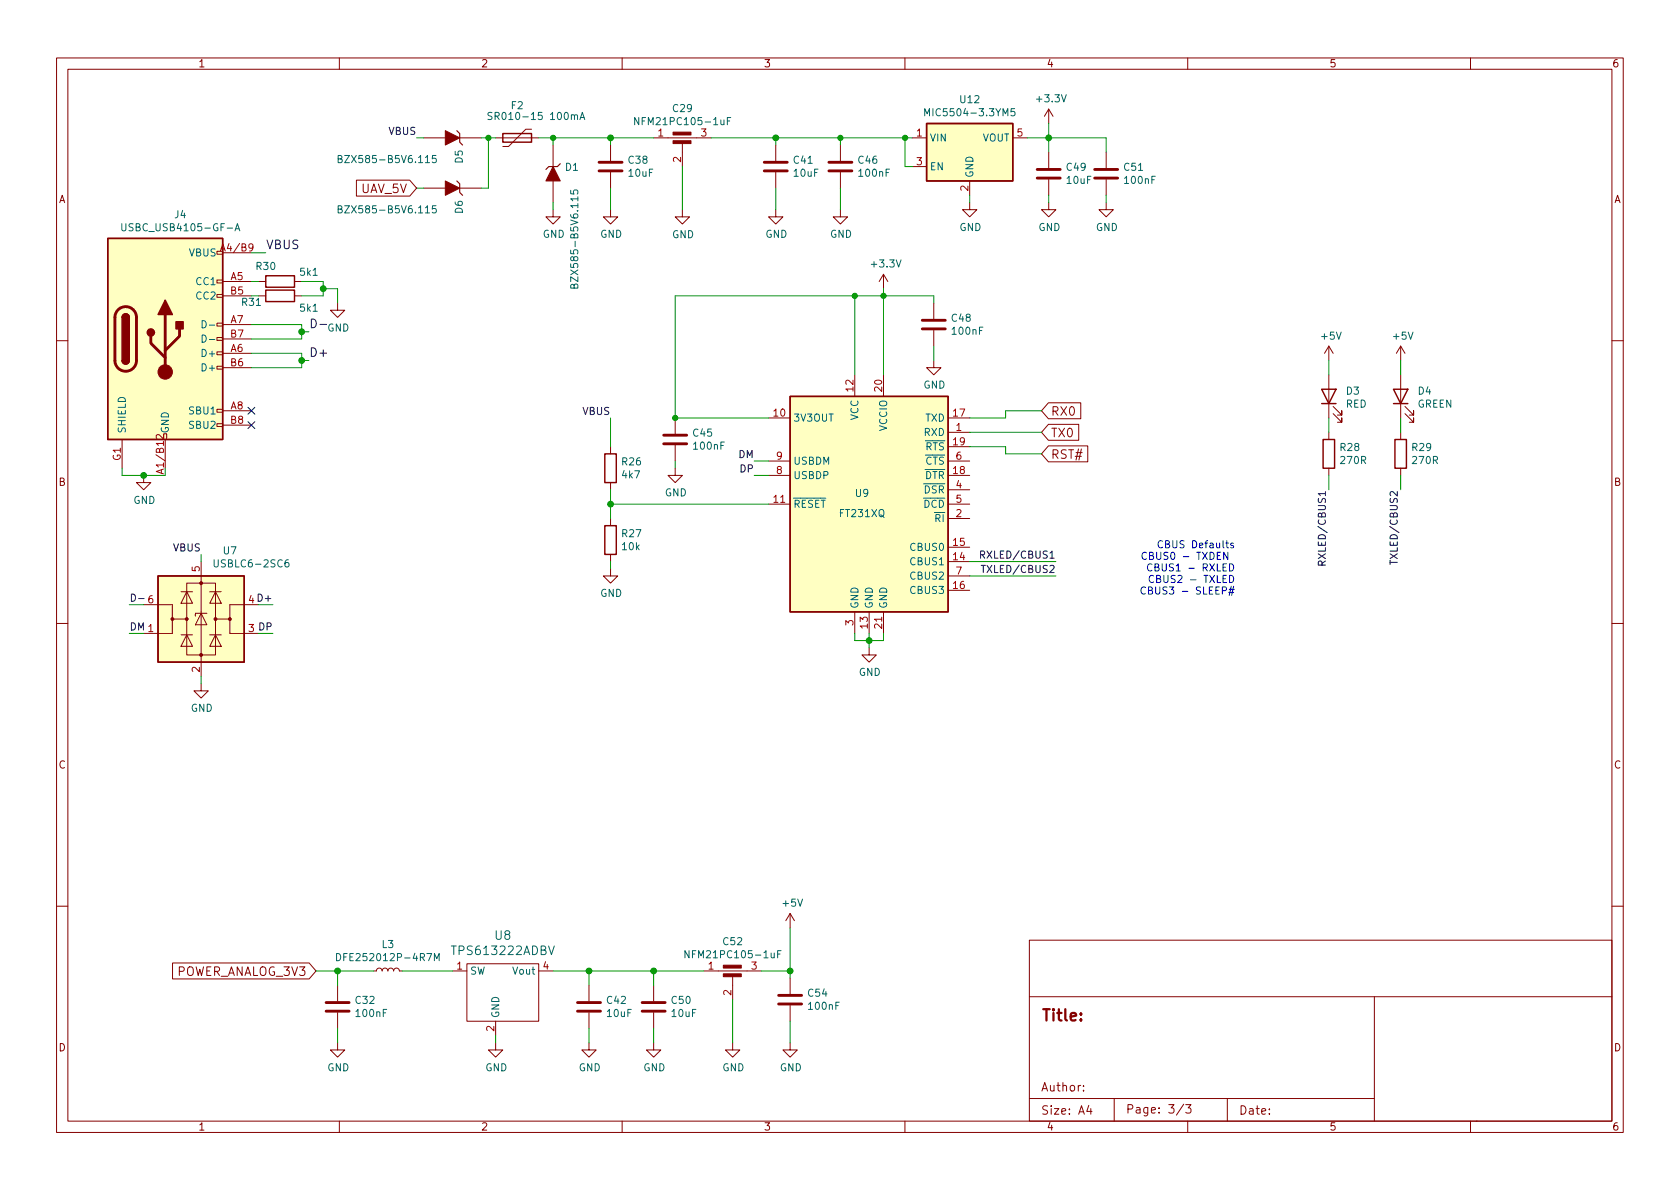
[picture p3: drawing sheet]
<svg xmlns="http://www.w3.org/2000/svg" width="297mm" height="210mm" viewBox="0 0 297 210" stroke-linecap="round" stroke-linejoin="round" font-family="sans-serif">
<g fill="none" stroke="#840000" stroke-width=".18">
<path d="M10 10.2h277v190.1h-277zM12 12.2h273v186.1h-273zM60 10.2v2M110 10.2v2M160 10.2v2M185.4 19.3l-.7 1.3M185.4 19.3v2.5M185.4 19.3l.8 1.3M210 10.2v2M260 10.2v2M63 31.9h9.4l1.3 1.4-1.3 1.4h-9.4zM74.9 24.4h3.8"/>
<path d="M74.9 33.3h3.8M81.3 24.4h3.8M81.3 33.3h3.8M87.6 24.4h7.6M94 22.9h-1l-3.1 3h-1M97.8 37.1v1.2h1.3l-1.3 1.3-1.3-1.3h1.3M97.8 25.6v3.9M97.8 32v3.8M107.9 37.1v1.2h1.3l-1.3 1.3-1.2-1.3h1.2M107.9 25.6v2.8M107.9 30.5v2.8M115.6 24.4h10.1"/>
<path d="M120.6 37.1v1.2h1.3l-1.3 1.3-1.2-1.3h1.2M120.6 25.1v4.4M137.2 37.1v1.2h1.2l-1.2 1.3-1.3-1.3h1.3M137.2 25.6v2.8M137.2 30.5v2.8M148.6 37.1v1.2h1.3l-1.3 1.3-1.3-1.3h1.3M148.6 25.6v2.8M148.6 30.5v2.8M161.3 24.4h2.5M161.3 29.5h2.5M171.4 35.8v1.3h1.3l-1.3 1.2-1.2-1.2h1.2M171.4 32v2.5"/>
<path d="M179.1 24.4h2.5M185.4 35.8v1.3h1.3l-1.3 1.2-1.3-1.2h1.3M185.4 26.9v2.8M185.4 31.7v2.8M195.6 35.8v1.3h1.2l-1.2 1.2-1.3-1.2h1.3M195.6 26.9v2.8M195.6 31.7v2.8M38.4 59.7h1v.5h-1zM38.4 57.1h1v.6h-1zM38.4 52.1h1v.5h-1zM38.4 49.5h1v.5h-1zM38.4 44.4h1v.6h-1z"/>
<path d="M39.4 44.7h5M39.4 49.8h5M39.4 57.4h5M39.4 52.3h5M39.4 59.9h5M45.7 49.8h1.3M45.7 52.3h1.3M52.1 49.8h1.2M52.1 52.3h1.2M59.7 53.6v1.3h1.3l-1.3 1.2-1.3-1.2h1.3M156.2 48.5v2.5M156.2 48.5l-.8 1.3"/>
<path d="M156.2 48.5l.8 1.3M165.1 53.6v2.8M165.1 58.4v2.8M10 60.2h2M21.6 77.7v5.1M29 76.7h.5v1h-.5zM29.2 77.7v5.1M38.4 74.9h1v.5h-1zM38.4 72.4h1v.5h-1zM38.4 64.8h1v.5h-1zM38.4 62.2h1v.5h-1zM39.4 62.5h5"/>
<path d="M39.4 72.6h5M39.4 65h5M39.4 75.2h5M107.9 79v1.3M119.4 73.9v2.8M119.4 78.7v2.8M135.9 73.9h3.8M151.1 66.3v3.8M156.2 66.3v3.8M165.1 63.7v1.3h1.3l-1.3 1.3-1.3-1.3h1.3M167.6 76.4h3.8M167.6 73.9h3.8"/>
<path d="M167.6 79h3.8M185.4 78.8h6.9v2.9h-6.9l-1.3-1.4zM185.4 71.2h5.7v2.8h-5.7l-1.3-1.4zM185.4 75h5.3v2.9h-5.3l-1.3-1.5zM234.9 61.2l-.7 1.3M234.9 61.2v2.5M234.9 66.3v7.6M234.9 76.4v1.3M234.9 61.2l.8 1.3M235.7 73.1l1.5 1.6v-.8v.8h-.7M235.7 71.9l1.5 1.5v-.8v.8h-.7M247.6 61.2v2.5"/>
<path d="M247.6 66.3v7.6M247.6 76.4v1.3M247.6 61.2l-.7 1.3M247.6 61.2l.8 1.3M248.4 73.1l1.5 1.6v-.8v.8h-.7M248.4 71.9l1.5 1.5v-.8v.8h-.7M285 60.2h2M25.4 84.1v1.2h1.3l-1.3 1.3-1.3-1.3h1.3M35.6 99.3v20.3M107.9 85.3v1.3M107.9 91.7v1.3M107.9 98v1.3"/>
<path d="M119.4 82.8v1.3h1.2l-1.2 1.2-1.3-1.2h1.3M135.9 89.1h3.8M135.9 84.1h3.8M135.9 81.5h3.8M167.6 89.1h3.8M167.6 99.3h3.8M167.6 96.8h3.8M167.6 84.1h3.8M167.6 91.7h3.8M167.6 86.6h3.8M167.6 81.5h3.8M234.9 82.8v1.3"/>
<path d="M247.6 82.8v1.3M10 110.2h2M25.4 106.9h5.1v2.6h2.5M30.5 109.5v2.5h-5.1M32 112.3h2M32 104.6h2M33 103.1h5.1v12.7h-5.1zM33 112.3l1 2h-2zM33 104.6l1 2.1h-2zM35.6 108.5l1 2h-2.1zM36.6 108.5h-2.1v.5M37.1 112.3h2"/>
<path d="M37.1 104.6h2M38.1 112.3l1 2h-2zM38.1 104.6l1 2.1h-2zM40.6 109.5v2.5h5.1M45.7 106.9h-5.1v2.6h-2.5M107.9 100.6v1.2h1.3l-1.3 1.3-1.2-1.3h1.2M151.1 108.2v3.8M153.7 114.5v1.3h1.2l-1.2 1.3-1.3-1.3h1.3M153.7 108.2v3.8M156.2 108.2v3.8M167.6 104.4h3.8M167.6 101.8h3.8"/>
<path d="M285 110.2h2M35.6 120.9v1.3h1.2l-1.2 1.2-1.3-1.2h1.3M10 160.2h2M30.5 170.3h24.2l1.2 1.4-1.2 1.4h-24.2zM59.7 174.2v2.8M59.7 179.1v2.8M66 171.7h.5l.2-.4 .4-.1 .3 .1 .2 .4 .1-.3 .3-.2 .4 .1 .2 .4 .2-.4 .4-.1 .3 .2 .1 .3 .1-.4 .4-.1 .4 .1 .1 .4h.5M80 171.7h2.5M82.5 170.4h12.7v10.2h-12.7zM95.2 171.7h2.6M104.1 174.2v2.8M104.1 179.1v2.8"/>
<path d="M115.6 174.2v2.8M115.6 179.1v2.8M124.5 171.7h10.1M129.5 172.5v4.3M139.7 161.5v2.6M139.7 173v2.8M139.7 177.8v2.8M139.7 161.5l-.8 1.3M139.7 161.5l.8 1.3M182 166.3h103v32h-103zM182 176.3h103M243 176.3v22"/>
<path d="M285 160.2h2M59.7 184.4v1.3h1.3l-1.3 1.2-1.3-1.2h1.3M60 198.3v2M87.6 184.4v1.3h1.3l-1.3 1.2-1.2-1.2h1.2M87.6 180.6v2.5M104.1 184.4v1.3h1.3l-1.3 1.2-1.2-1.2h1.2M110 198.3v2M115.6 184.4v1.3h1.2l-1.2 1.2-1.3-1.2h1.3M129.5 184.4v1.3h1.3l-1.3 1.2-1.2-1.2h1.2M139.7 184.4v1.3h1.3l-1.3 1.2-1.3-1.2h1.3M160 198.3v2M182 194.3h61"/>
<path d="M191.6 192.8v.1M191.6 192v.1M192.5 195.5l-.4 1h1M192.9 196v1M197 194.3v4M209.3 195.3l-1.3 1.9M209.6 195.3h1l-.5 .6 .4 .1v.7l-.2 .1h-.4l-.3-.1M210 198.3v2M217 194.3v4M260 198.3v2M261 198.3h.1"/>
</g>
<g fill="none" stroke="#840000" stroke-width=".25">
<path d="M88.9 23.6h5.1v1.5h-5.1zM163.8 21.8h15.3v10.2h-15.3zM19 42.2h20.4v35.5h-20.4zM21.6 56.1a.64 .64 0 0 1 .6-.6 .64 .64 0 0 1 .7 .6M47 48.8h5.1v2h-5.1zM47 51.3h5.1v2h-5.1zM21.6 63.7a.64 .64 0 0 0 .6 .7 .64 .64 0 0 0 .7-.7M139.7 70.1h27.9v38.1h-27.9zM233.7 68.8h2.5l-1.3 2.6zM233.7 71.4h2.5M233.9 77.7h2.1v5.1h-2.1zM246.4 68.8h2.5l-1.3 2.6z"/>
<path d="M246.4 71.4h2.5M246.6 77.7h2.1v5.1h-2.1zM106.9 93h2.1v5h-2.1zM106.9 80.3h2.1v5h-2.1zM27.9 101.8h15.3v15.3h-15.3z"/>
</g>
<g fill="#840000" stroke="#840000" stroke-width=".18">
<path d="M119 24.9h3.2v.5h-3.2z"/>
<path d="M119 23.4h3.2v.5h-3.2z"/>
<path d="M127.9 172.2h3.2v.5h-3.2z"/>
<path d="M127.9 170.7h3.2v.5h-3.2z"/>
<path d="M78.7 23.1l2.6 1.3-2.6 1.2z"/>
<path d="M78.7 32l2.6 1.3-2.6 1.2z"/>
<path d="M97.8 29.5l1.3 2.5h-2.6z"/>
<circle cx="29.2" cy="65.8" r="1.27"/>
<circle cx="30.5" cy="109.5" r=".25"/>
<circle cx="33" cy="109.5" r=".25"/>
<circle cx="35.6" cy="115.8" r=".25"/>
<circle cx="35.6" cy="103.1" r=".25"/>
<circle cx="38.1" cy="109.5" r=".25"/>
<circle cx="40.6" cy="109.5" r=".25"/>
</g>
<g fill="none" stroke="#006464" stroke-width=".18">
<path d="M87 19.9h-.5l-.2 .1v.4l.6 .2 .1 .3-.2 .2h-.5M179.4 19.2h-.6l-.1 .6 .2-.1 .4 .1 .2 .1-.1 .5-.2 .1-.5-.1M21.5 39.6v1l.3 .2h.3l.2-.2v-1M59.8 28.1l.5-.1 .2-.1-.1-.3-.6-.1v1.3h.5l.2-.2v-.3l-.3-.2M59.8 37l.5-.1 .2-.2-.1-.2-.6-.1v1.3h.5l.2-.2v-.3l-.3-.2M77.1 27.5h-.6l-.1 .6 .2-.1h.4l.1 .2v.4l-.2 .2-.5-.2M77.1 36.4h-.6l-.1 .6 .2-.1h.4l.1 .2v.4l-.2 .2-.5-.2M100.9 33.7v.6h.6l-.1-.2v-.4l.2-.1 .5 .1 .1 .1-.1 .5M102.5 21.1l.5-1.2 .4 1.2M102.7 20.8h.6M112.9 20.8v1.3l-.7-1.3v1.3M128.6 21.4h.4"/>
<path d="M129.2 20.8h-.6v1.3M163.5 20.5v-1.3l.4 .9 .4-.9v1.3M35.7 56.7a.64 .64 0 0 1 .8 .6 .64 .64 0 0 1-.8 .7zM35.7 59.2a.64 .64 0 0 1 .8 .7 .64 .64 0 0 1-.8 .6zM37 57.5h1M41.6 40.8l.4-1.2 .4 1.2M41.7 40.5h.6M101.5 50.5l.3-.3 .3 .1 .1 .2v.4h-1.3l.1-.6h.3l.1 .1 .1 .5M37 60h1M37.9 99v1l.2 .3 .4-.1 .1-.2v-1M51 99h-.4a.86 .86 0 0 0 0 1.3l.4-.2 .1-.4-.2-.2h-.3l-.2 .2M163.5 88.5a.64 .64 0 0 1 .8 .6 .64 .64 0 0 1-.8 .6z"/>
<path d="M165.5 88.6a.6 .6 0 0 0-.8 .4 .6 .6 0 0 0 .6 .7l.2-.1M166.1 88.5a.64 .64 0 0 1 .7 .6 .64 .64 0 0 1-.7 .6zM59.5 168.6a.64 .64 0 0 1 .7 .7 .64 .64 0 0 1-.7 .6zM76.8 169.9v-1.3l.4 .9 .5-.9v1.3M97 167.3l.5 1.5 .5-1.5M121.8 168.1v1.3l-.7-1.3v1.3M137.5 168.7h.4M138.1 168.1h-.6v1.3"/>
</g>
<g fill="#ffffc2" stroke="#ffffc2" stroke-width=".18">
<path d="M19 42.2h20.4v35.5h-20.4z"/>
<path d="M139.7 70.1h27.9v38.1h-27.9z"/>
<path d="M27.9 101.8h15.3v15.3h-15.3z"/>
<path d="M163.8 21.8h15.3v10.2h-15.3z"/>
</g>
<g fill="none" stroke="#840000" stroke-width=".51">
<path d="M105.9 30.2h4.1M105.9 28.7h4.1M135.1 30.2h4.1M135.1 28.7h4.1M146.6 30.2h4M146.6 28.7h4M183.4 31.5h4.1M183.4 30h4.1M193.5 31.5h4.1M193.5 30h4.1M20.9 54.8a1.91 1.91 0 0 1 2.1-.4 1.91 1.91 0 0 1 1.1 1.7v7.7a1.91 1.91 0 0 1-1.9 1.9 1.91 1.91 0 0 1-1.9-1.9v-7.8l.2-.7zM26.7 59.4v1.3l2.5 2.5"/>
<path d="M29.2 55.6v10.2M31.7 58.2v1.2l-2.5 2.6M163.1 58.2h4M163.1 56.6h4M117.3 78.5h4.1M117.3 77h4.1M57.7 178.8h4M57.7 177.3h4M102.1 178.8h4.1M102.1 177.3h4.1M113.5 178.8h4.1M113.5 177.3h4.1"/>
<path d="M137.7 177.5h4M137.7 176h4"/>
</g>
<g fill="#840000" stroke="#840000" stroke-width=".25">
<path d="M21.6 63.7h1.3a.64 .64 0 0 1-.7 .7 .64 .64 0 0 1-.6-.7z"/>
<path d="M21.6 56.1h1.3v7.6h-1.3z"/>
<path d="M21.8 55.7a.64 .64 0 0 1 .7-.2 .64 .64 0 0 1 .4 .6h-1.3z"/>
<path d="M29.2 53.1l1.3 2.5h-2.6z"/>
<path d="M31.1 56.9h1.3v1.3h-1.3z"/>
<circle cx="26.7" cy="58.8" r=".63"/>
</g>
<path d="M28.9 76.8v.8l-.9-.8-.4 .3 .1 .5" fill="none" stroke="#a90000" stroke-width=".18"/>
<path d="M80.8 23.1l.5 .5v1.5l.5 .5M80.8 32l.5 .5v1.5l.5 .5M99.1 29l-.5 .5h-1.6l-.5 .5" fill="none" stroke="#840000" stroke-width=".2"/>
<path d="M55 56.4a.77 .77 0 0 1 .9 .8 .77 .77 0 0 1-.9 .7zM56.6 57.4h1.1M173.4 98.1l.6-.1 .1-.1-.1-.3-.6-.2v1.3M173.5 100h.7M173.7 98.1l.4 .6M233.7 99.9v-.6l-.2-.1-.3 .1-.1 .6h1.2M234.3 99.2l-.6 .4M245.8 99.1v.7M23.2 105.1a.64 .64 0 0 1 .8 .6 .64 .64 0 0 1-.8 .6zM24.5 105.8h1" fill="none" stroke="#0f0f0f" stroke-width=".18"/>
<path d="M202.7 97.8a.6 .6 0 0 0-.8 .4 .6 .6 0 0 0 .6 .7l.2-.1M203.2 98.3l.6-.1 .1-.2-.1-.2-.6-.1v1.2h.5l.2-.1 .1-.3-.3-.2M203.7 99.8a.6 .6 0 0 0-.9 .4 .6 .6 0 0 0 .6 .8l.3-.2M205.5 95.7a.6 .6 0 0 0-.8 .5 .6 .6 0 0 0 .6 .7l.2-.1M202.5 103.9a.6 .6 0 0 0-.8 .4 .6 .6 0 0 0 .6 .8l.2-.2M203.1 104.4l.5-.1 .1-.1v-.3l-.6-.1v1.3h.4l.2-.2 .1-.3-.3-.2M204 101.9a.6 .6 0 0 0-.9 .4 .6 .6 0 0 0 .6 .7l.3-.1M204.2 100.3l.6-.1 .1-.1-.1-.3-.6-.1v1.3h.5l.2-.2v-.3l-.3-.2M204.5 102.3h.6l.1-.2-.1-.2-.6-.2v1.3h.5l.2-.1v-.3l-.3-.3" fill="none" stroke="#0000c2" stroke-width=".18"/>
<g fill="none" stroke="#009600" stroke-width=".18">
<path d="M73.7 24.4h1.2M73.7 33.3h1.2M85.1 24.4h2.5M86.4 24.4v8.9h-1.3M95.2 24.4h20.4M97.8 24.4v1.2M97.8 35.8v1.3M107.9 24.4v1.2M107.9 33.3v3.8M120.6 29.5v7.6M125.7 24.4h35.6M137.2 24.4v1.2"/>
<path d="M137.2 33.3v3.8M148.6 24.4v1.2M148.6 33.3v3.8M160 24.4v5.1h1.3M171.4 34.5v1.3M181.6 24.4h14v2.5M185.4 21.8v5.1M185.4 34.5v1.3M195.6 34.5v1.3M44.4 49.8h1.3M44.4 57.4h8.9v2.5h-8.9M44.4 44.7h2.6"/>
<path d="M53.3 49.8h3.8v2.5h-3.8M53.3 58.7h1.3M57.1 51h2.6v2.6M151.1 52.3v14M156.2 51v15.3M165.1 53.6v-1.3h-45.7v21.6h16.5M44.4 62.5h8.9v2.5h-8.9M53.3 63.7h1.3M107.9 73.9v5.1M165.1 61.2v2.5M171.4 79h6.4v1.3h6.3M171.4 76.4h12.7"/>
<path d="M184.1 72.6h-6.3v1.3h-6.4M234.9 63.7v2.6M234.9 73.9v2.5M247.6 63.7v2.6M247.6 73.9v2.5M21.6 82.8v1.3h7.6v-1.3M35.6 98v1.3M107.9 86.6v5.1M107.9 99.3v1.3M107.9 89.1h28M119.4 81.5v1.3M133.3 84.1h2.6"/>
<path d="M133.3 81.5h2.6M171.4 99.3h15.3M234.9 84.1v2.5M247.6 84.1v2.5M22.9 106.9h2.5M35.6 119.6v1.3M151.1 112v1.3h5.1v-1.3M153.7 112v2.5M171.4 101.8h15.3M55.9 171.7h10.1M59.7 171.7v2.5M71.1 171.7h8.9"/>
<path d="M97.8 171.7h26.7M104.1 171.7v2.5M115.6 171.7v2.5M129.5 176.8v7.6M134.6 171.7h5.1M139.7 164.1v8.9M59.7 181.9v2.5M87.6 183.1v1.3M104.1 181.9v2.5M115.6 181.9v2.5M139.7 180.6v3.8"/>
</g>
<path d="M43.8 72l1.3 1.2M43.8 74.6l1.3 1.2M45.1 72l-1.3 1.2M45.1 74.6l-1.3 1.2" fill="none" stroke="#000084" stroke-width=".18"/>
<g fill="#009600" stroke="#009600" stroke-width=".18">
<circle cx="185.4" cy="24.4" r=".51"/>
<circle cx="151.1" cy="52.3" r=".46"/>
<circle cx="156.2" cy="52.3" r=".46"/>
<circle cx="57.2" cy="51" r=".51"/>
<circle cx="25.4" cy="84.1" r=".51"/>
<circle cx="53.3" cy="58.7" r=".51"/>
<circle cx="53.3" cy="63.7" r=".51"/>
<circle cx="119.4" cy="73.9" r=".46"/>
<circle cx="160" cy="24.4" r=".46"/>
<circle cx="148.6" cy="24.4" r=".46"/>
<circle cx="108" cy="89.1" r=".51"/>
<circle cx="153.7" cy="113.3" r=".51"/>
<circle cx="137.2" cy="24.4" r=".51"/>
<circle cx="104.1" cy="171.7" r=".51"/>
<circle cx="59.7" cy="171.7" r=".51"/>
<circle cx="139.7" cy="171.7" r=".51"/>
<circle cx="115.6" cy="171.7" r=".51"/>
<circle cx="108" cy="24.4" r=".51"/>
<circle cx="86.4" cy="24.4" r=".46"/>
<circle cx="97.8" cy="24.4" r=".46"/>
</g>
<text font-size="2.8" fill="#840000" x="184" y="180.6">Title:</text>
<g font-size="2.1" fill="#840000">
<text x="63.8" y="34.1">UAV_5V</text>
<text x="185.8" y="73.5">RX0</text>
<text x="185.8" y="77.3">TX0</text>
<text x="185.8" y="81.1">RST#</text>
<text x="30.9" y="172.6">POWER_ANALOG_3V3</text>
<text x="184" y="193">Author:</text>
<text x="184" y="197.1">Size: A4</text>
<text x="199" y="196.9">Page: 3/3</text>
<text x="219" y="197.1">Date:</text>
</g>
<g font-size="2.1" fill="#0f0f0f">
<text x="47" y="44.1">VBUS</text>
<text x="54.6" y="63.1">D+</text>
</g>
<g font-size="2.1" fill="#006464">
<text x="87.5" y="166.2">U8</text>
<text x="80.3" y="168.9">TPS613222ADBV</text>
</g>
<g font-size="1.8" fill="#840000">
<text x="35" y="11.9">1</text>
<text x="85" y="11.9">2</text>
<text x="135" y="11.9">3</text>
<text x="185" y="11.9">4</text>
<text x="235" y="11.9">5</text>
<text x="285" y="11.9">6</text>
<text x="10.3" y="35.9">A</text>
<text x="285.3" y="35.9">A</text>
<text x="10.3" y="85.9">B</text>
<text x="285.3" y="85.9">B</text>
<text x="10.3" y="135.9">C</text>
<text x="285.3" y="135.9">C</text>
<text x="10.3" y="185.9">D</text>
<text x="285.3" y="185.9">D</text>
<text x="35" y="199.9">1</text>
<text x="85" y="199.9">2</text>
<text x="135" y="199.9">3</text>
<text x="185" y="199.9">4</text>
<text x="235" y="199.9">5</text>
<text x="285" y="199.9">6</text>
</g>
<g font-size="1.8" fill="#0f0f0f">
<text x="68.7" y="23.8">VBUS</text>
<text x="103" y="73.4">VBUS</text>
<text x="130.6" y="81">DM</text>
<text x="130.9" y="83.5">DP</text>
<text x="30.6" y="97.5">VBUS</text>
<text x="174.2" y="98.8">RXLED/CBUS1</text>
<text x="174.4" y="101.3">TXLED/CBUS2</text>
<text x="234.4" y="99.1" transform="rotate(-90 234.4 99.1)">RXLED/CBUS1</text>
<text x="247.1" y="98.9" transform="rotate(-90 247.1 98.9)">TXLED/CBUS2</text>
</g>
<g font-size="1.8" fill="#006464">
<text x="87.9" y="21.2">SR010-15 100mA</text>
<text x="90.4" y="19.3">F2</text>
<text x="113.2" y="22.1">NFM21PC105-1uF</text>
<text x="119" y="19.8">C29</text>
<text x="164.5" y="20.5">MIC5504-3.3YM5</text>
<text x="169.8" y="18.2">U12</text>
<text x="183.5" y="18.1">+3.3V</text>
<text x="61" y="28.8">BZX585-B5V6.115</text>
<text x="81.8" y="28.8" transform="rotate(-90 81.8 28.8)">D5</text>
<text x="111.2" y="28.9">C38</text>
<text x="140.4" y="28.9">C41</text>
<text x="151.8" y="28.9">C46</text>
<text x="164.3" y="25">VIN</text>
<text x="173.6" y="25">VOUT</text>
<text x="100" y="30.2">D1</text>
<text x="111.2" y="31.2">10uF</text>
<text x="140.4" y="31.2">10uF</text>
<text x="152" y="31.2">100nF</text>
<text x="164.3" y="30.1">EN</text>
<text x="172.1" y="31.5" transform="rotate(-90 172.1 31.5)">GND</text>
<text x="188.6" y="30.2">C49</text>
<text x="188.7" y="32.5">10uF</text>
<text x="198.8" y="30.2">C51</text>
<text x="199" y="32.5">100nF</text>
<text x="22.6" y="40.9">USBC_USB4105-GF-A</text>
<text x="30.9" y="38.6">J4</text>
<text x="61" y="37.7">BZX585-B5V6.115</text>
<text x="81.8" y="37.7" transform="rotate(-90 81.8 37.7)">D6</text>
<text x="169.6" y="40.8">GND</text>
<text x="183.6" y="40.8">GND</text>
<text x="193.7" y="40.8">GND</text>
<text x="33.4" y="45.3">VBUS</text>
<text x="45.4" y="47.7">R30</text>
<text x="95.9" y="42">GND</text>
<text x="106.1" y="42">GND</text>
<text x="118.8" y="42.1">GND</text>
<text x="135.3" y="42">GND</text>
<text x="146.7" y="42">GND</text>
<text x="154.3" y="47.3">+3.3V</text>
<text x="34.8" y="50.4">CC1</text>
<text x="34.8" y="53">CC2</text>
<text x="53.1" y="48.8">5k1</text>
<text x="102.2" y="49.8" transform="rotate(-90 102.2 49.8)">BZX585-B5V6.115</text>
<text x="53.1" y="55.1">5k1</text>
<text x="57.9" y="58.6">GND</text>
<text x="168.3" y="56.9">C48</text>
<text x="168.5" y="59.2">100nF</text>
<text x="36" y="63.1">D+</text>
<text x="36" y="65.7">D+</text>
<text x="233.7" y="60.1">+5V</text>
<text x="246.4" y="60.1">+5V</text>
<text x="163.2" y="68.7">GND</text>
<text x="238.1" y="69.8">D3</text>
<text x="250.8" y="69.8">D4</text>
<text x="22.2" y="76.7" transform="rotate(-90 22.2 76.7)">SHIELD</text>
<text x="29.8" y="76.7" transform="rotate(-90 29.8 76.7)">GND</text>
<text x="33.6" y="73.3">SBU1</text>
<text x="33.6" y="75.8">SBU2</text>
<text x="122.6" y="77.2">C45</text>
<text x="140.2" y="74.5">3V3OUT</text>
<text x="151.8" y="74.3" transform="rotate(-90 151.8 74.3)">VCC</text>
<text x="156.8" y="76.2" transform="rotate(-90 156.8 76.2)">VCCIO</text>
<text x="163.4" y="77.1">RXD</text>
<text x="163.6" y="74.5">TXD</text>
<text x="237.9" y="72.1">RED</text>
<text x="250.6" y="72.1">GREEN</text>
<text x="110" y="82.3">R26</text>
<text x="122.8" y="79.5">100nF</text>
<text x="140.2" y="82.2">USBDM</text>
<text x="162.2" y="79.6">~{RTS}</text>
<text x="162.2" y="82.2">~{CTS}</text>
<text x="237" y="79.7">R28</text>
<text x="237.1" y="82">270R</text>
<text x="249.7" y="79.7">R29</text>
<text x="249.8" y="82">270R</text>
<text x="23.6" y="89.1">GND</text>
<text x="110.1" y="84.6">4k7</text>
<text x="117.5" y="87.8">GND</text>
<text x="140.2" y="89.8">~{RESET}</text>
<text x="140.2" y="84.7">USBDP</text>
<text x="151.3" y="87.9">U9</text>
<text x="162" y="87.2">~{DSR}</text>
<text x="162.1" y="84.7">~{DTR}</text>
<text x="110" y="95">R27</text>
<text x="148.6" y="91.4">FT231XQ</text>
<text x="164" y="92.3">~{RI}</text>
<text x="38.4" y="100.3">USBLC6-2SC6</text>
<text x="39.5" y="98">U7</text>
<text x="110.1" y="97.3">10k</text>
<text x="161.1" y="99.9">CBUS1</text>
<text x="161.1" y="97.4">CBUS0</text>
<text x="106.1" y="105.5">GND</text>
<text x="151.8" y="107.7" transform="rotate(-90 151.8 107.7)">GND</text>
<text x="154.3" y="107.7" transform="rotate(-90 154.3 107.7)">GND</text>
<text x="156.8" y="107.7" transform="rotate(-90 156.8 107.7)">GND</text>
<text x="161.1" y="105">CBUS3</text>
<text x="161.1" y="102.5">CBUS2</text>
<text x="151.8" y="119.5">GND</text>
<text x="33.7" y="125.9">GND</text>
<text x="138.5" y="160.3">+5V</text>
<text x="67.5" y="167.6">L3</text>
<text x="127.9" y="167.1">C52</text>
<text x="60.6" y="169.9">DFE252012P-4R7M</text>
<text x="83.1" y="172.3">SW</text>
<text x="90.8" y="172.3">Vout</text>
<text x="122.1" y="169.4">NFM21PC105-1uF</text>
<text x="62.9" y="177.5">C32</text>
<text x="63.1" y="179.8">100nF</text>
<text x="107.4" y="177.5">C42</text>
<text x="107.4" y="179.8">10uF</text>
<text x="118.8" y="177.5">C50</text>
<text x="118.8" y="179.8">10uF</text>
<text x="142.9" y="176.2">C54</text>
<text x="143.1" y="178.6">100nF</text>
<text x="88.3" y="180.1" transform="rotate(-90 88.3 180.1)">GND</text>
<text x="57.9" y="189.4">GND</text>
<text x="85.8" y="189.4">GND</text>
<text x="102.3" y="189.4">GND</text>
<text x="113.7" y="189.4">GND</text>
<text x="127.7" y="189.4">GND</text>
<text x="137.9" y="189.4">GND</text>
</g>
<g font-size="1.8" fill="#a90000">
<text x="116.3" y="24.1">1</text>
<text x="120.4" y="28.7" transform="rotate(-90 120.4 28.7)">2</text>
<text x="124" y="24.1">3</text>
<text x="162.1" y="24.1">1</text>
<text x="162.1" y="29.2">3</text>
<text x="179.8" y="24.1">5</text>
<text x="171.2" y="33.8" transform="rotate(-90 171.2 33.8)">2</text>
<text x="39.4" y="44.4">A4/B9</text>
<text x="40.8" y="49.5">A5</text>
<text x="40.8" y="52.1">B5</text>
<text x="40.8" y="57.1">A7</text>
<text x="40.8" y="59.7">B7</text>
<text x="40.8" y="62.2">A6</text>
<text x="40.8" y="64.8">B6</text>
<text x="150.9" y="69.2" transform="rotate(-90 150.9 69.2)">12</text>
<text x="156" y="69.2" transform="rotate(-90 156 69.2)">20</text>
<text x="40.8" y="72.4">A8</text>
<text x="40.8" y="74.9">B8</text>
<text x="136.8" y="73.7">10</text>
<text x="168.6" y="73.7">17</text>
<text x="169.1" y="76.2">1</text>
<text x="21.3" y="81.4" transform="rotate(-90 21.3 81.4)">G1</text>
<text x="29" y="83.3" transform="rotate(-90 29 83.3)">A1/B12</text>
<text x="137.3" y="83.8">8</text>
<text x="137.3" y="81.3">9</text>
<text x="168.6" y="83.8">18</text>
<text x="168.6" y="78.7">19</text>
<text x="169.1" y="81.3">6</text>
<text x="136.8" y="88.9">11</text>
<text x="169.1" y="86.4">4</text>
<text x="169.1" y="88.9">5</text>
<text x="169.1" y="91.4">2</text>
<text x="35.3" y="101.1" transform="rotate(-90 35.3 101.1)">5</text>
<text x="168.6" y="99.1">14</text>
<text x="168.6" y="96.5">15</text>
<text x="169.1" y="101.6">7</text>
<text x="26.2" y="106.7">6</text>
<text x="168.6" y="104.1">16</text>
<text x="150.9" y="110.6" transform="rotate(-90 150.9 110.6)">3</text>
<text x="153.4" y="111.1" transform="rotate(-90 153.4 111.1)">13</text>
<text x="156" y="111.1" transform="rotate(-90 156 111.1)">21</text>
<text x="35.3" y="118.9" transform="rotate(-90 35.3 118.9)">2</text>
<text x="80.8" y="171.4">1</text>
<text x="96" y="171.4">4</text>
<text x="125.2" y="171.4">1</text>
<text x="132.9" y="171.4">3</text>
<text x="129.3" y="176" transform="rotate(-90 129.3 176)">2</text>
<text x="87.4" y="182.4" transform="rotate(-90 87.4 182.4)">2</text>
</g>
<g font-size="1.8" fill="#009600">
<text x="42.8" y="54.1">R31</text>
<text x="44" y="106.7">4 D+</text>
<text x="22.9" y="111.5">DM 1</text>
<text x="44" y="111.8">3 DP</text>
</g>
<g font-size="1.8" fill="#0000c2">
<text x="204.4" y="99">CBUS0 - TXDEN</text>
<text x="204.9" y="101">CBUS1 - RXLED</text>
<text x="206" y="96.9">CBUS Defaults</text>
<text x="204.1" y="105.1">CBUS3 - SLEEP#</text>
<text x="205.1" y="103.1">CBUS2 - TXLED</text>
</g>
</svg>
